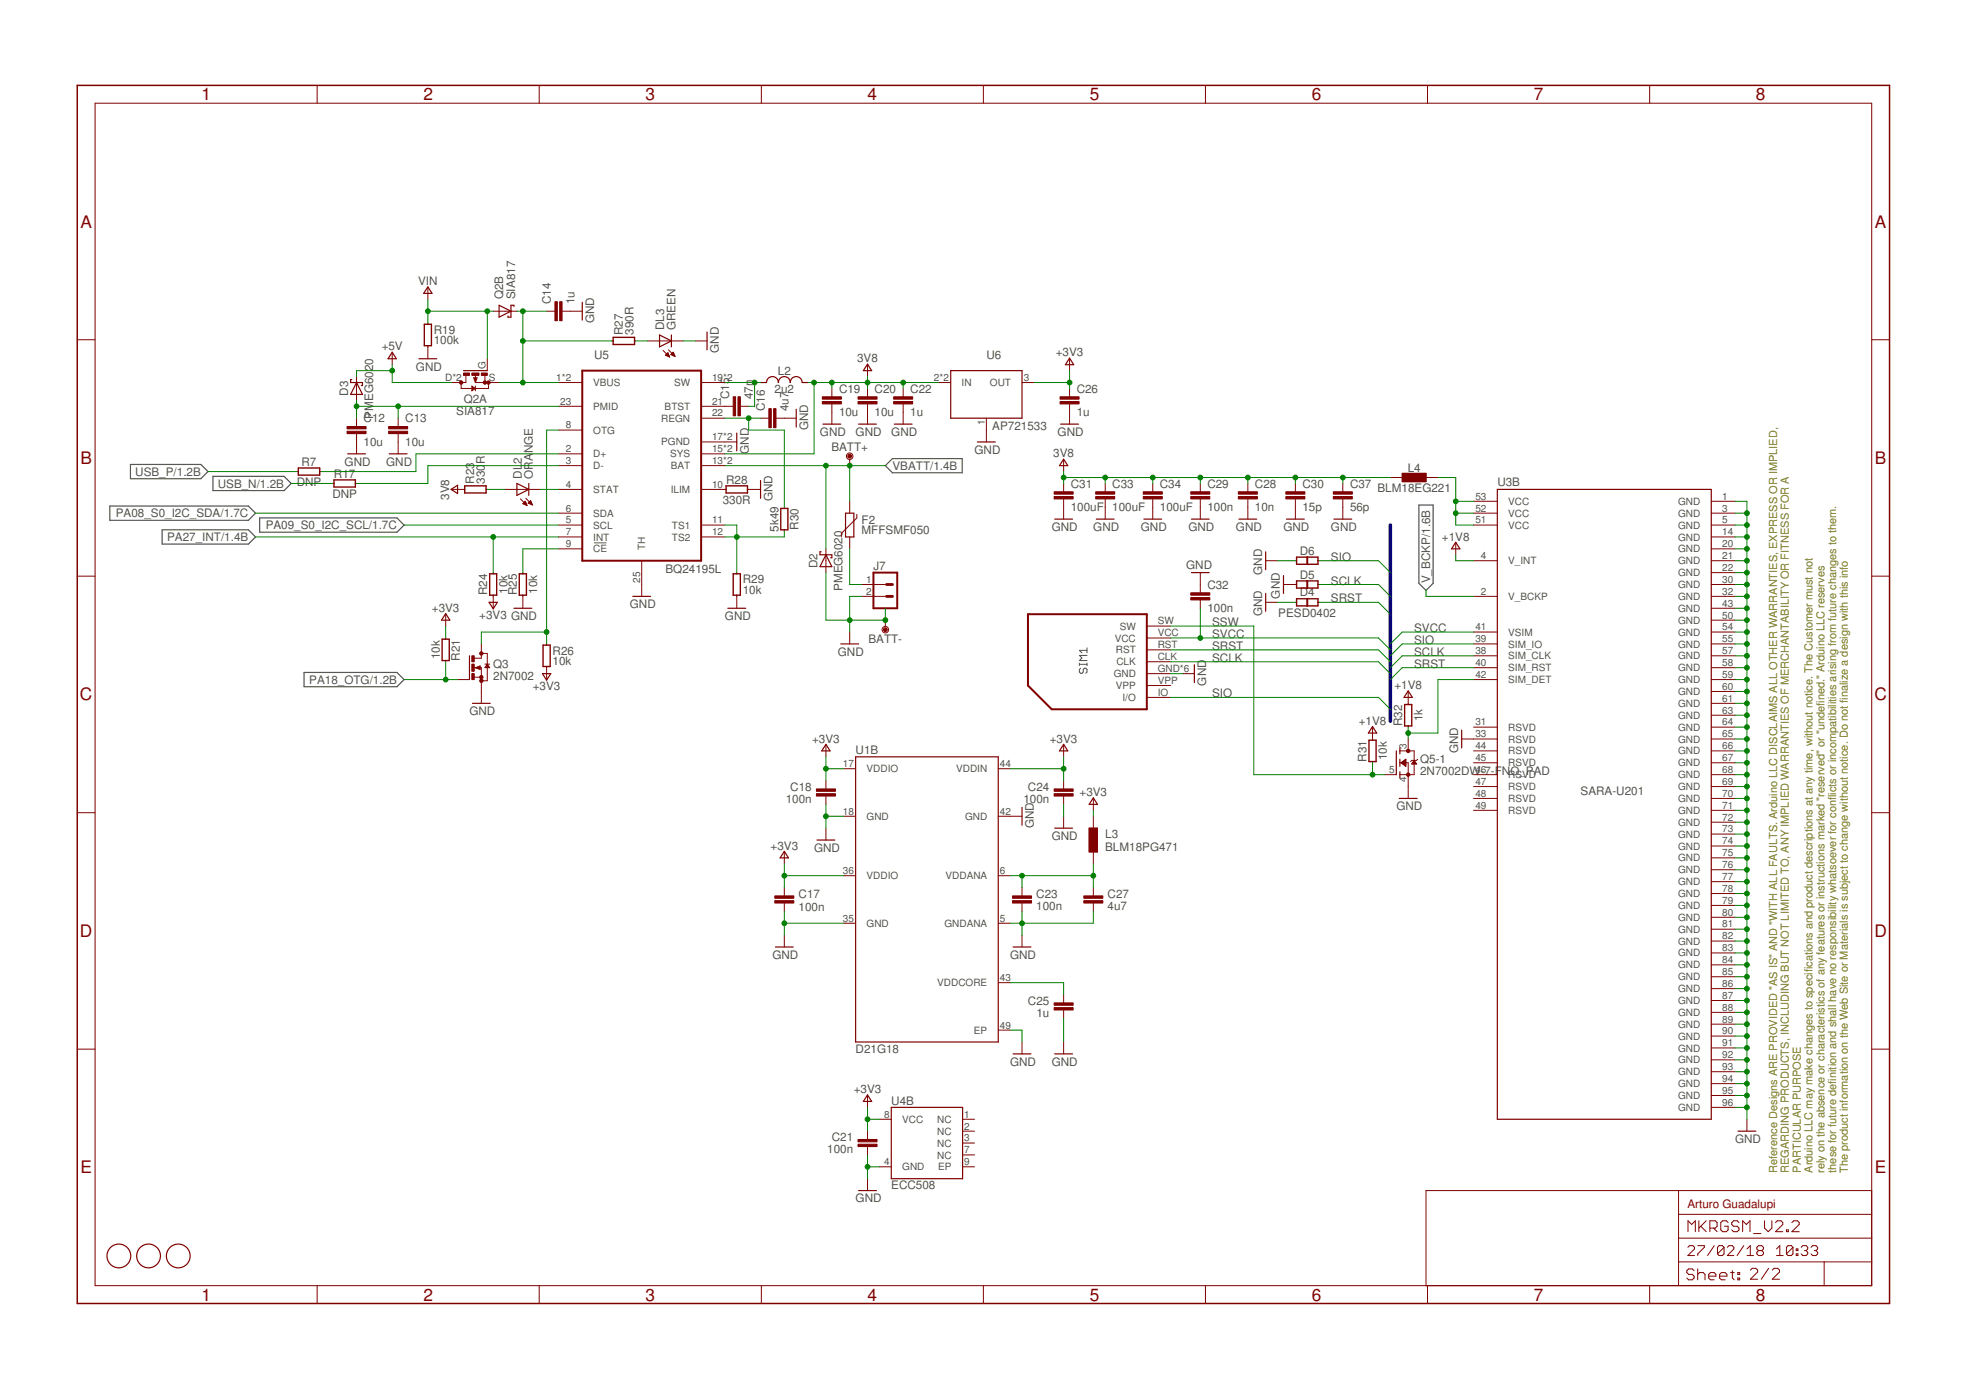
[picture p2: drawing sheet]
<svg xmlns="http://www.w3.org/2000/svg" width="420mm" height="297mm" viewBox="0 0 420 297" stroke-linecap="round" stroke-linejoin="round" font-family="sans-serif">
<path d="M127 116h2.5M232.3 138.4v1.1M232.3 139h-1.6l.5 .5M230.7 141.7v.5M230.7 142h1.6M230.9 142.8l-.2 .3v.5l.2 .3h.3l.3-.3v-.5l.3-.3h.2l.3 .3v.5l-.3 .3M232.3 141.7v.5M232.3 140.1h-1.6l.5 .5-.5 .6h1.6" fill="none" stroke="#505050" stroke-width=".21"/>
<path d="M27.9 99.3h15l1.5 1.5-1.5 1.5h-15zM189.2 99.5l1.5-1.5h14.9v3h-14.9zM23.5 108.1h29.6l1.5 1.6-1.5 1.5h-29.6zM34.6 113.2h18.5l1.5 1.5-1.5 1.6h-18.5zM45.5 101.8h15.2l1.5 1.5-1.5 1.5h-15.2zM55.5 110.7h29.3l1.6 1.5-1.6 1.5h-29.3zM303.2 107.9h3.1v16.8l-1.5 1.5-1.6-1.5zM65 143.7h19.8l1.6 1.5-1.6 1.5h-19.8z" fill="none" stroke="#505050" stroke-width=".25"/>
<g fill="none" stroke="#800000" stroke-width=".25">
<path d="M83.8 75.3l.9 1.4h-1.8zM89.5 76.7h3.8M91.4 61.3l.9 1.4h-1.7zM99.1 79.2h5M106.7 65.2l2.5 1.3-2.5 1.3zM109.8 65.5v-.3h-.6v2.6h-.6v-.3M124.4 64.6v3.8M140.9 71.6l2.6 1.3-2.6 1.2zM143.5 71.6v2.5M151.1 71v3.8M185.4 77.8l.9 1.4h-1.8zM203.2 79.2h15.2v10.2h-15.2z"/>
<path d="M228.6 76.5l.9 1.4h-1.8zM74.3 97h3.8M75.2 81.1h-.3v.6h2.6v.7h-.3M76.2 81.7l1.3 2.6h-2.6zM83.2 97h3.8M101 82.8l.3 .2-.3 .3zM101.6 81.2l.1-.3h-.2l.1 .5M157.5 92.5v3.9M162.5 81.7h1.3a1.27 1.27 0 0 1 1.3-1.2 1.27 1.27 0 0 1 1.2 1.2 1.27 1.27 0 0 1 1.3-1.2 1.27 1.27 0 0 1 1.3 1.2 1.27 1.27 0 0 1 1.3-1.2 1.27 1.27 0 0 1 1.2 1.2h1.3M170.2 87.5v3.8M175.9 90.6h3.8M183.5 90.6h3.8"/>
<path d="M191.1 90.6h3.8M208.9 94.4h3.8M226.7 90.6h3.8M227.3 98.1l.9 1.4h-1.8zM96.4 104.6l1.4-.9v1.8zM110.5 103.3l2.5 1.3-2.5 1.3zM113 103.3v2.6M162.5 102.7v3.8M175.5 117.9h-.3v.7h2.6v.6h-.3M176.5 118.6l1.3 2.5h-2.6zM180.7 109.7h1.8v5h-1.8zM225.4 110.9h3.8"/>
<path d="M234.3 110.9h3.8M244.5 110.9h3.8M254.6 110.9h3.8M264.8 110.9h3.8M270.5 117.9v3.8M274.9 110.9h3.8M285.1 110.9h3.8M311.1 115.9l.9 1.4h-1.8zM320 104.6h45.7v134.6h-45.7zM95.2 131.1l.9 1.4h-1.7zM104.5 128.7h1.8l-.9 1.4zM109.8 130h3.8"/>
<path d="M135.2 127.4h3.8M155.6 130h3.8M179.7 137.6h3.8M254.6 122.4h3.8M270.5 126.8v3.8M274.3 123v3.8M100.3 140.1v5.1M101 150.3h3.8M101.9 142.7l.6 .2v-.5l-.5 .3M104.1 142.2l.3 .4h-.5zM115.9 144h1.8l-.9 1.4zM176.5 159.1l.9 1.4h-1.8z"/>
<path d="M227.3 159.1l.9 1.4h-1.8zM255.2 142v3.9M293.3 155.3l.9 1.4h-1.8zM299.2 159.8v1.3M300.9 147.6l.9 1.4h-1.7zM312.4 156v3.8M174.6 179.5h3.8M182.9 161.7h30.4v61h-30.4zM218.4 172.5v3.8M225.4 177h3.8M233.7 170.5l.8 1.4h-1.7zM298.4 160.5v5"/>
<path d="M299 170.6h3.9M299.2 162.2v1.6M299.2 164.9v1.3M167.6 181.9l.9 1.4h-1.8zM165.7 202.4h3.8M216.5 202.4h3.8M185.4 234l.9 1.4h-1.8zM190.5 236.6h15.2v15.3h-15.2zM216.5 225.2h3.8M225.4 225.2h3.8M183.5 254.4h3.8M371.4 241.7h3.8"/>
<circle cx="25.4" cy="268.4" r="2.54"/>
<circle cx="31.7" cy="268.4" r="2.54"/>
<circle cx="38.1" cy="268.4" r="2.54"/>
</g>
<g fill="none" stroke="#800000" stroke-width=".21">
<path d="M67.8 18.2v3.9M115.2 18.2v3.9M162.7 18.2v3.9M210.2 18.2v3.9M257.6 18.2v3.9M305.1 18.2v3.9M352.6 18.2v3.9M20.3 22.1h379.7v252.6h-379.7zM16.5 72.6h3.8M83.8 75.4v2.5M91.4 61.4v2.6M91.4 69v.3"/>
<path d="M91.4 73.9v2.8M104.1 76.7v2.5M105.4 66.5h5.1M116.8 66.5h1.8M120.1 66.5h4.3M130.8 72.9h.2M135.6 72.9h.3M138.4 72.9h7.6M141.7 74.9l1.4 1.4M142.2 75.9l.9 .4M142.2 75.9l.5-.5 .4 .9M142.2 75.9h.8"/>
<path d="M142.3 75.8h.6M142.5 75.7h.4M142.5 76h.5M142.6 75.5h.2M142.7 75.4h.1M142.8 76.1h.3M142.9 74.8l1.4 1.4M143.1 76.3h.1M143.4 75.8h.7M143.5 75.7h.5M143.6 75.5h.4M143.7 75.9h.4"/>
<path d="M143.7 75.4h.2M143.8 75.3h.1M143.9 75.3l-.5 .5 .9 .4M143.9 75.3l.4 .9M144 76h.2M144.2 76.1h.1M148.6 72.9h2.5M185.4 77.9v2.6M228.6 76.7v2.5M400 72.6h3.8M76.2 80.5v5.1M76.2 89.4v1.7"/>
<path d="M76.2 92.7v4.3M85.1 89.4v1.7M85.1 92.7v4.3M98.6 81.7v1.3h5.8v-1.3M99.6 80.2v1.5h-3.1M100.8 82.5l.8 .5-.8 .5zM101.2 80.7h.8l-.4 1zM101.6 81.7h5.1M101.6 80.2v1.5M101.6 82.5v1M103.6 80.2v1.5M119.4 81.7h5"/>
<path d="M119.4 86.8h5M119.4 91.9h5M119.4 97h5M119.4 99.5h5M149.8 81.7h5.1M149.8 86.8h6.9M149.8 97h5.1M149.8 99.5h5.1M149.8 89.4h5.1M149.8 94.4h7.7M158.2 86.8h1.8M162.5 89.4h1.8"/>
<path d="M165.8 89.4h4.4M177.8 83v1.8M177.8 86.3v4.3M181.6 98.3v1.2M185.4 83v1.8M185.4 86.3v4.3M193 83v1.8M193 86.3v4.3M200.6 81.7h2.6M210.8 89.4v5M218.4 81.7h2.6M227.3 98.3v2.5"/>
<path d="M228.6 83v1.8M228.6 86.3v4.3M63.5 100.8h.3M68.3 100.8h.3M71.1 103.3h.3M75.9 103.3h.3M96.5 104.6h2.8M103.9 104.6h.2M107.9 104.6h7.6M111.2 106.6l1.4 1.4M111.8 107.6h.7M111.9 107.5h.5"/>
<path d="M112 107.7h.5M112 107.4h.4M112.1 107.3h.2M112.2 107.1l-.5 .5 .9 .4M112.2 107.1l.4 .9M112.2 107.1h.1M112.3 107.9h.3M112.4 106.5l1.4 1.4M112.6 108h.1M112.9 107.5l.9 .4M112.9 107.5h.7M113 107.4h.6"/>
<path d="M113.1 107.3h.4M113.2 107.6h.5M113.3 107.1h.2M113.4 107l-.5 .5M113.4 107l.4 .9M113.4 107h.1M113.4 107.7h.3M113.7 107.9h.1M119.4 104.6h5M119.4 109.7h5M119.4 114.7h5M119.4 112.2h5"/>
<path d="M119.4 117.3h5M137.1 119.8v7.6M149.8 104.6h5.4M149.8 114.7h5.1M149.8 112.2h5.1M159.7 104.6h2.8M167.6 108.4v.2M167.6 113.2v.3M176.5 117.3v5.1M181.6 107.1v2.6M181.6 114.7v2.6M183.1 109.9v.8l-3.3 3.3v.7"/>
<path d="M227.3 103.3v1.8M227.3 106.6v4.3M236.2 103.3v1.8M236.2 106.6v4.3M246.4 103.3v1.8M246.4 106.6v4.3M256.5 103.3v1.8M256.5 106.6v4.3M266.7 103.3v1.8M266.7 106.6v4.3M270.5 119.8h2.5M276.8 119.8h.3"/>
<path d="M276.8 103.3v1.8M276.8 106.6v4.3M281.7 119.8h.2M287 103.3v1.8M287 106.6v4.3M297.1 102h2.6M299.7 101.2h5.1v1.7h-5.1zM304.8 102h2.5M311.1 116v2.6M314.9 107.1h5.1M314.9 109.7h5.1M314.9 112.2h5.1"/>
<path d="M314.9 119.8h5.1M365.7 107.1h5.1M365.7 109.7h5.1M365.7 114.7h5.1M365.7 112.2h5.1M365.7 117.3h5.1M365.7 119.8h5.1M16.5 123.1h3.8M95.2 131.3v2.5M95.2 136.3v.3M102.9 139.6h1.2v5.9h-1.2M102.9 137.6v3.1h-1.6"/>
<path d="M105.4 122.4v.2M105.4 127.2v2.8M111.7 122.4v.2M111.7 127.2v2.8M116.8 137.6v.3M157.5 122.4v.2M157.5 127.2v2.8M181.6 135.1v2.5M184.1 124.9h5.1M184.1 127.4h5.1M189.2 132.5v1.3M245.1 138.9h5.1"/>
<path d="M245.1 136.3h5.1M245.1 133.8h5.1M256.5 122.4v4.3M256.5 128.2v1.8M270.5 128.7h2.5M274.3 124.9h2.8M276.8 128.7h.3M281.7 124.9h.2M281.7 128.7h.2M314.9 127.4h5.1M314.9 135.1h5.1M314.9 137.6h5.1"/>
<path d="M365.7 124.9h5.1M365.7 127.4h5.1M365.7 135.1h5.1M365.7 137.6h5.1M365.7 122.4h5.1M365.7 130h5.1M365.7 132.5h5.1M400 123.1h3.8M95.2 141.2v.2M97.8 145.2h2.5M101.3 142.7h1.6v7.6M101.3 144.7h1.6"/>
<path d="M101.6 142.7l1-.4v.8zM103.6 141.9h1M104.1 141.9l.5 .8h-1zM116.8 142.4v2.8M176.5 159.2v2.5M227.3 159.2v2.5M245.1 149h5.1M245.1 146.5h5.1M245.1 144h5.1M245.1 141.4h5.1M252.7 144h2.5M293.3 155.4v2.8"/>
<path d="M300.9 147.8v2.8M300.9 155.1v.3M300.9 157.9v2.6M312.4 157.9h7.6M314.9 140.1h5.1M314.9 155.4h5.1M314.9 145.2h5.1M314.9 142.7h5.1M365.7 140.1h5.1M365.7 155.4h5.1M365.7 157.9h5.1M365.7 152.8h5.1"/>
<path d="M365.7 150.3h5.1M365.7 147.8h5.1M365.7 145.2h5.1M365.7 142.7h5.1M16.5 173.7h3.8M176.5 166.8v1.8M176.5 170.1v1.8M176.5 177v2.5M180.3 174.4h2.6M180.3 164.3h2.6M213.3 174.4h5.1M213.3 164.3h2.6"/>
<path d="M227.3 166.8v1.8M227.3 170.1v1.8M227.3 174.4v2.6M232.8 177h1.7v5.1h-1.7zM233.7 170.6v2.6M233.7 174.4v2.6M293.3 162.8v.2M295.9 165.5h2.5M299.2 163h1.7v7.6M299.2 160.5h3v5h-3M299.4 163l1-.8v1.6zM299.6 163.1h.8"/>
<path d="M299.6 162.9h.8M299.7 163.2h.7M299.8 162.8h.6M299.9 163.4h.5M299.9 162.6h.5M300.1 163.5h.3M300.1 162.5h.3M300.2 163.6h.2M300.2 162.4h.2M300.4 163.7h.1M300.4 162.3h.1M301.7 163.2h1"/>
<path d="M301.8 163.1h.8M301.9 163h.7M302 162.9h.5M302 162.8h.4M302.1 162.6h.2M302.2 162.5l.5 .8h-1zM302.2 162.5h.1M303 162.2l-.3 .3h-1l-.2 .3M314.9 163h5.1M314.9 160.5h5.1M314.9 165.5h5.1M314.9 168.1h5.1"/>
<path d="M314.9 170.6h5.1M314.9 173.2h5.1M365.7 163h5.1M365.7 160.5h5.1M365.7 165.5h5.1M365.7 168.1h5.1M365.7 170.6h5.1M365.7 173.2h5.1M365.7 175.7h5.1M365.7 178.2h5.1M400 173.7h3.8M167.6 182.1v2.5"/>
<path d="M167.6 189.7v1.8M167.6 193v1.8M167.6 199.8v2.6M180.3 197.3h2.6M180.3 187.1h2.6M213.3 197.3h2.6M213.3 187.1h2.6M218.4 189.7v1.8M218.4 193v1.8M218.4 199.8v2.6M233.7 182.1v2.5M233.7 189.7v1.8"/>
<path d="M233.7 193v1.8M365.7 196h5.1M365.7 198.6h5.1M365.7 193.5h5.1M365.7 180.8h5.1M365.7 183.3h5.1M365.7 185.9h5.1M365.7 188.4h5.1M365.7 190.9h5.1M213.3 210h2.6M227.3 212.5v1.8M227.3 215.8v1.8"/>
<path d="M365.7 206.2h5.1M365.7 203.6h5.1M365.7 201.1h5.1M365.7 218.9h5.1M365.7 216.3h5.1M365.7 213.8h5.1M365.7 211.3h5.1M365.7 208.7h5.1M16.5 224.2h3.8M185.4 234.1v2.5M187.9 239.2h2.6M205.7 239.2h2.6"/>
<path d="M213.3 220.1h2.6M218.4 222.7v2.5M227.3 222.7v2.5M365.7 223.9h5.1M365.7 221.4h5.1M365.7 226.5h5.1M365.7 229h5.1M365.7 231.6h5.1M365.7 234.1h5.1M365.7 236.6h5.1M373.3 239.2v2.5M400 224.2h3.8"/>
<path d="M185.4 241.7v1.8M185.4 245v1.8M185.4 251.9v2.5M187.9 249.3h2.6M205.7 249.3h2.6M205.7 241.7h2.6M205.7 244.3h2.6M205.7 246.8h2.6M358.7 254.4v20.3M358.7 259.5h41.3M400 254.4h-95.2v20.3M67.8 274.7v3.9"/>
<path d="M115.2 274.7v3.9M162.7 274.7v3.9M210.2 274.7v3.9M257.6 274.7v3.9M305.1 274.7v3.9M352.6 274.7v3.9M358.7 269.7h41.3M358.7 264.6h41.3M360.7 266.6l.4-.4h.7l.3 .4v.3l-1.4 1.4h1.4M360.7 263.2v-2.3l.8 .8 .8-.8v2.3M362.1 271.5l-.4-.3h-.8l-.4 .3v.4l.4 .4h.8l.4 .4v.4l-.4 .4h-.8l-.4-.4M362.8 271.2v2.3"/>
<path d="M362.8 272.3l.4-.4h.8l.4 .4v1.2M362.8 266.2h1.4v.4l-1.4 1.3v.4M363.1 260.9v2.3M363.5 262l1.1 1.2M364.6 260.9l-1.5 1.5M365.2 272.7h1.5v-.4l-.4-.4h-.8l-.3 .4v.8l.3 .4h.8M365.4 262.4h1.2l.4-.4v-.7l-.4-.4h-1.2v2.3M366.2 262.4l.8 .8M366.4 266.2l-1.5 2.1M367.5 272.7h1.6v-.4l-.4-.4h-.8l-.4 .4v.8l.4 .4h.8M368.4 266.6v1.3l-.3 .4h-.7l-.3-.4M368.4 266.6l-.3-.4h-.7l-.3 .4v1.3"/>
<path d="M368.4 266.6l-1.3 1.3M369.1 266.6l.4-.4h.7l.3 .4v.3l-1.4 1.4h1.4M369.3 261.3l-.4-.4h-.7l-.5 .4v1.5l.5 .4h.7l.4-.4v-.8h-.8M369.8 271.9h.8M370.2 271.5v1.6l.4 .4M371.4 271.9h.4v.4h-.4zM371.4 273.1h.4v.4h-.4zM371.6 261.3l-.3-.4h-.8l-.4 .4v.4l.4 .3h.8l.3 .4v.4l-.3 .4h-.8l-.4-.4M372.4 263.2v-2.3l.8 .8 .8-.8v2.3M372.7 266.2l-1.5 2.1M373.4 268.3h1.4M373.4 266.9l.7-.7v2.1"/>
<path d="M374.1 271.4l.4-.4h.7l.4 .4v.4l-1.5 1.6h1.5M374.8 263.6h1.5M375.8 267.3l-.3 .3v.3l.3 .4h.7l.4-.4v-.3l-.4-.3M375.8 267.3l-.3-.4v-.3l.3-.4h.7l.4 .4v.3l-.4 .4M375.8 267.3h.7M377.1 260.9v1.5l.8 .8 .8-.8v-1.5M378 271l-1.6 2.4M378.8 271.4l.3-.4h.8l.4 .4v.4l-1.5 1.6h1.5M379.5 261.3l.3-.4h.8l.4 .4v.4l-1.5 1.5h1.5M379.7 268.3h1.4M379.7 266.9l.7-.7v2.1M381.8 262.8h.4v.4h-.4z"/>
<path d="M382.9 261.3l.4-.4h.8l.4 .4v.4l-1.6 1.5h1.6M383.2 266.6l-.4-.4h-.7l-.3 .4v1.3M383.2 266.6v1.3l-.4 .4h-.7l-.3-.4M383.2 266.6l-1.4 1.3M383.9 267.9h.3v.4h-.3zM383.9 266.9h.3v.4h-.3zM384.9 266.6l.4-.4h.7l.3 .4v.3l-.3 .4M385.6 267.3h.4M386 267.3l.3 .3v.3l-.3 .4h-.7l-.4-.4M387 266.6l.4-.4h.7l.4 .4v.3l-.4 .4M387.7 267.3h.4M388.1 267.3l.4 .3v.3l-.4 .4h-.7l-.4-.4"/>
<path d="M389.8 269.7v5"/>
<circle cx="181.6" cy="97.5" r=".7"/>
<circle cx="189.2" cy="134.6" r=".7"/>
</g>
<g fill="#800000" stroke="#800000" stroke-width=".21">
<path d="M174.5 169.6h4v.5h-4z"/>
<path d="M174.5 168.6h4v.5h-4z"/>
<path d="M216.4 192.5h4.1v.5h-4.1z"/>
<path d="M216.4 191.5h4.1v.5h-4.1z"/>
<path d="M225.3 215.3h4v.5h-4z"/>
<path d="M225.3 214.3h4v.5h-4z"/>
<path d="M225.3 169.6h4v.5h-4z"/>
<path d="M225.3 168.6h4v.5h-4z"/>
<path d="M183.4 244.5h4v.5h-4z"/>
<path d="M183.4 243.5h4v.5h-4z"/>
<path d="M165.6 192.5h4.1v.5h-4.1z"/>
<path d="M165.6 191.5h4.1v.5h-4.1z"/>
<path d="M231.6 192.5h4.1v.5h-4.1z"/>
<path d="M231.6 191.5h4.1v.5h-4.1z"/>
<path d="M232.8 177h1.7v5.1h-1.7z"/>
<path d="M99.1 79.7h1.2v.5h-1.2z"/>
<path d="M102.9 79.7h1.2v.5h-1.2z"/>
<path d="M100.8 79.7h1.6v.5h-1.6z"/>
<path d="M254.5 127.7h4.1v.5h-4.1z"/>
<path d="M254.5 126.7h4.1v.5h-4.1z"/>
<path d="M274.8 106.1h4.1v.5h-4.1z"/>
<path d="M274.8 105.1h4.1v.5h-4.1z"/>
<path d="M254.5 106.1h4.1v.5h-4.1z"/>
<path d="M254.5 105.1h4.1v.5h-4.1z"/>
<path d="M225.3 106.1h4v.5h-4z"/>
<path d="M225.3 105.1h4v.5h-4z"/>
<path d="M244.3 106.1h4.1v.5h-4.1z"/>
<path d="M244.3 105.1h4.1v.5h-4.1z"/>
<path d="M234.2 106.1h4v.5h-4z"/>
<path d="M234.2 105.1h4v.5h-4z"/>
<path d="M299.7 101.2h5.1v1.7h-5.1z"/>
<path d="M119.6 64.5h.5v4h-.5z"/>
<path d="M118.6 64.5h.5v4h-.5z"/>
<path d="M157.7 84.8h.5v4.1h-.5z"/>
<path d="M156.7 84.8h.5v4.1h-.5z"/>
<path d="M175.7 85.8h4.1v.5h-4.1z"/>
<path d="M175.7 84.8h4.1v.5h-4.1z"/>
<path d="M183.4 85.8h4v.5h-4z"/>
<path d="M183.4 84.8h4v.5h-4z"/>
<path d="M165.3 87.3h.5v4.1h-.5z"/>
<path d="M164.3 87.3h.5v4.1h-.5z"/>
<path d="M83.1 92.2h4v.5h-4z"/>
<path d="M83.1 91.1h4v.6h-4z"/>
<path d="M74.2 92.2h4v.5h-4z"/>
<path d="M74.2 91.1h4v.6h-4z"/>
<path d="M191 85.8h4.1v.5h-4.1z"/>
<path d="M191 84.8h4.1v.5h-4.1z"/>
<path d="M226.5 85.8h4.1v.5h-4.1z"/>
<path d="M226.5 84.8h4.1v.5h-4.1z"/>
<path d="M100.8 140.1h.5v1.3h-.5z"/>
<path d="M100.8 144h.5v1.2h-.5z"/>
<path d="M100.8 141.9h.5v1.5h-.5z"/>
<path d="M264.6 106.1h4.1v.5h-4.1z"/>
<path d="M264.6 105.1h4.1v.5h-4.1z"/>
<path d="M284.9 106.1h4.1v.5h-4.1z"/>
<path d="M284.9 105.1h4.1v.5h-4.1z"/>
</g>
<path d="M16.5 18.2h387.3v260.4h-387.3z" fill="none" stroke="#800000" stroke-width=".32"/>
<g fill="none" stroke="#800000" stroke-width=".3">
<path d="M90.7 69.3h1.5v4.6h-1.5zM131 72.1h4.6v1.5h-4.6zM63.8 100h4.5v1.5h-4.5zM71.4 102.6h4.5v1.5h-4.5zM99.3 103.8h4.6v1.5h-4.6zM155.2 103.8h4.5v1.5h-4.5zM166.9 108.6h1.5v4.6h-1.5zM277.1 119.1h4.6v1.5h-4.6zM94.5 136.6h1.5v4.6h-1.5zM104.6 122.6h1.6v4.6h-1.6zM111 122.6h1.5v4.6h-1.5zM116.1 137.9h1.5v4.5h-1.5z"/>
<path d="M156.7 122.6h1.5v4.6h-1.5zM277.1 128h4.6v1.5h-4.6zM277.1 124.1h4.6v1.6h-4.6zM292.6 158.2h1.5v4.6h-1.5zM300.2 150.6h1.5v4.5h-1.5z"/>
</g>
<g fill="#800000" stroke="#800000" stroke-width=".21">
<circle cx="104.4" cy="81.7" r=".36"/>
<circle cx="103.6" cy="81.7" r=".36"/>
<circle cx="98.6" cy="81.7" r=".36"/>
<circle cx="189.2" cy="134.6" r=".4"/>
<circle cx="181.6" cy="97.5" r=".4"/>
<circle cx="102.9" cy="145.5" r=".36"/>
<circle cx="102.9" cy="144.7" r=".36"/>
<circle cx="102.9" cy="139.6" r=".36"/>
<circle cx="300.9" cy="165.5" r=".36"/>
<circle cx="300.9" cy="160.5" r=".36"/>
</g>
<path d="M124.4 79.2h25.4v40.6h-25.4zM279.4 119.1v1.5M186.7 122.4h5v7.6h-5zM219.7 131.3h25.4v20.3h-20.3l-5.1-5.1zM279.4 124.1v1.6M279.4 128v1.5" fill="none" stroke="#800000" stroke-width=".42"/>
<path d="M189.5 124.9h1.2M189.5 127.4h1.2" fill="none" stroke="#800000" stroke-width=".61"/>
<path d="M297.1 112.2v41.9" fill="none" stroke="#000080" stroke-width=".76"/>
<g fill="none" stroke="#008000" stroke-width=".21">
<path d="M83.8 77.9v3.8h12.7M83.8 79.2h-7.6v1.3M91.4 66.5h14M91.4 64v5M104.1 66.5v10.2M110.5 66.5h6.3M111.7 72.9h19.1M111.7 66.5v15.2M135.9 72.9h2.5M146 72.9h2.6M228.6 79.2v3.8M76.2 86.8h43.2"/>
<path d="M76.2 85.6v3.8M85.1 86.8v2.6M106.7 81.7h12.7M119.4 99.5h-28v3.8h-15.2M119.4 91.9h-2.6v45.7M119.4 97h-30.5v3.8h-20.3M154.9 81.7h7.6M154.9 99.5h34.3M154.9 89.4h7.6M160 89.4v2.5h7.6v16.5M161.3 81.7v5.1h-1.3M172.7 81.7h27.9"/>
<path d="M174 81.7v15.3h-19.1M176.5 99.5v17.8M177.8 81.7v1.3M181.6 99.5v7.6M185.4 80.5v2.5M193 81.7v1.3M221 81.7h7.6M44.4 100.8h19.1M54.6 114.7h64.8M54.6 109.7h64.8M62.2 103.3h8.9M86.4 112.2h33"/>
<path d="M104.1 104.6h3.8M105.4 114.7v7.7M115.5 104.6h3.9M119.4 117.3h-7.7v5.1M154.9 112.2h2.6v10.2M167.6 113.5v1.2h-12.7M181.6 117.3v7.6h2.5M227.3 100.8v2.5M227.3 102h69.8M236.2 102v1.3M246.4 102v1.3M256.5 102v1.3"/>
<path d="M266.7 102v1.3M273 119.8h3.8M276.8 102v1.3M281.9 119.8h12.7l2.5 2.6M287 102v1.3M307.3 102h3.8v10.2h3.8M311.1 107.1h3.8M311.1 118.6v1.2h3.8M311.1 109.7h3.8M370.8 107.1h2.5v132.1M370.8 119.8h2.5M370.8 117.3h2.5"/>
<path d="M370.8 114.7h2.5M370.8 112.2h2.5M370.8 109.7h2.5M95.2 133.8v2.5M116.8 135.1h-13.9v2.5M176.5 122.4v10.1h12.7v-2.5M184.1 127.4h-2.5v7.7M250.2 133.8h17.7v31.7h28M250.2 136.3h44.4l2.5 2.6M250.2 138.9h44.4l2.5 2.5M256.5 130v6.3M273 128.7h3.8"/>
<path d="M281.9 124.9h12.7l2.5 2.5M281.9 128.7h12.7l2.5 2.6M304.8 126.2v1.2h10.1M314.9 137.6h-15.2l-2.6 2.5M314.9 135.1h-15.2l-2.6 2.5M370.8 132.5h2.5M370.8 127.4h2.5M370.8 137.6h2.5M370.8 135.1h2.5M370.8 130h2.5M370.8 124.9h2.5M370.8 122.4h2.5"/>
<path d="M86.4 145.2h11.4M95.2 141.4v3.8M250.2 144h2.5M250.2 141.4h44.4l2.5 2.6M250.2 149h44.4l2.5 2.6M300.9 155.4v2.5M314.9 145.2h-7.6v11.5h-6.4M314.9 142.7h-15.2l-2.6 2.5M314.9 140.1h-15.2l-2.6 2.6M370.8 157.9h2.5M370.8 155.4h2.5M370.8 152.8h2.5"/>
<path d="M370.8 150.3h2.5M370.8 147.8h2.5M370.8 145.2h2.5M370.8 142.7h2.5M370.8 140.1h2.5M176.5 174.4h3.8M176.5 161.7v5.1M176.5 171.9v5.1M176.5 164.3h3.8M215.9 164.3h11.4M227.3 161.7v5.1M227.3 171.9v2.5"/>
<path d="M233.7 173.2v1.2M293.3 163v2.5M370.8 178.2h2.5M370.8 175.7h2.5M370.8 173.2h2.5M370.8 170.6h2.5M370.8 168.1h2.5M370.8 165.5h2.5M370.8 163h2.5M370.8 160.5h2.5M167.6 197.3h12.7M167.6 184.6v5.1"/>
<path d="M167.6 194.8v5M167.6 187.1h12.7M215.9 187.1h17.8M218.4 187.1v2.6M218.4 194.8v5M233.7 194.8v2.5h-17.8M233.7 184.6v5.1M370.8 198.6h2.5M370.8 196h2.5M370.8 193.5h2.5M370.8 190.9h2.5M370.8 188.4h2.5"/>
<path d="M370.8 185.9h2.5M370.8 183.3h2.5M370.8 180.8h2.5M215.9 210h11.4v2.5M227.3 217.6v5.1M370.8 218.9h2.5M370.8 216.3h2.5M370.8 213.8h2.5M370.8 211.3h2.5M370.8 208.7h2.5M370.8 206.2h2.5M370.8 203.6h2.5"/>
<path d="M370.8 201.1h2.5M185.4 236.6v5.1M185.4 239.2h2.5M215.9 220.1h2.5v2.6M370.8 236.6h2.5M370.8 234.1h2.5M370.8 231.6h2.5M370.8 229h2.5M370.8 226.5h2.5M370.8 223.9h2.5M370.8 221.4h2.5M185.4 249.3h2.5"/>
<path d="M185.4 246.8v5.1"/>
</g>
<g fill="#008000" stroke="#008000" stroke-width=".21">
<circle cx="176.5" cy="174.4" r=".51"/>
<circle cx="185.4" cy="249.3" r=".51"/>
<circle cx="167.6" cy="197.3" r=".51"/>
<circle cx="181.6" cy="132.5" r=".51"/>
<circle cx="189.2" cy="132.5" r=".51"/>
<circle cx="218.4" cy="197.3" r=".51"/>
<circle cx="373.3" cy="109.7" r=".51"/>
<circle cx="373.3" cy="112.2" r=".51"/>
<circle cx="373.3" cy="114.7" r=".51"/>
<circle cx="373.3" cy="117.3" r=".51"/>
<circle cx="373.3" cy="119.8" r=".51"/>
<circle cx="373.3" cy="122.4" r=".51"/>
<circle cx="373.3" cy="124.9" r=".51"/>
<circle cx="373.3" cy="127.4" r=".51"/>
<circle cx="373.3" cy="130" r=".51"/>
<circle cx="373.3" cy="132.5" r=".51"/>
<circle cx="373.3" cy="135.1" r=".51"/>
<circle cx="373.3" cy="137.6" r=".51"/>
<circle cx="373.3" cy="140.1" r=".51"/>
<circle cx="373.3" cy="142.7" r=".51"/>
<circle cx="373.3" cy="145.2" r=".51"/>
<circle cx="373.3" cy="147.8" r=".51"/>
<circle cx="373.3" cy="150.3" r=".51"/>
<circle cx="373.3" cy="152.8" r=".51"/>
<circle cx="373.3" cy="155.4" r=".51"/>
<circle cx="373.3" cy="157.9" r=".51"/>
<circle cx="373.3" cy="160.5" r=".51"/>
<circle cx="373.3" cy="163" r=".51"/>
<circle cx="373.3" cy="165.5" r=".51"/>
<circle cx="373.3" cy="168.1" r=".51"/>
<circle cx="373.3" cy="170.6" r=".51"/>
<circle cx="373.3" cy="173.2" r=".51"/>
<circle cx="373.3" cy="175.7" r=".51"/>
<circle cx="373.3" cy="178.2" r=".51"/>
<circle cx="373.3" cy="180.8" r=".51"/>
<circle cx="373.3" cy="183.3" r=".51"/>
<circle cx="373.3" cy="185.9" r=".51"/>
<circle cx="373.3" cy="188.4" r=".51"/>
<circle cx="373.3" cy="190.9" r=".51"/>
<circle cx="373.3" cy="193.5" r=".51"/>
<circle cx="373.3" cy="196" r=".51"/>
<circle cx="373.3" cy="198.6" r=".51"/>
<circle cx="373.3" cy="201.1" r=".51"/>
<circle cx="373.3" cy="203.6" r=".51"/>
<circle cx="373.3" cy="206.2" r=".51"/>
<circle cx="373.3" cy="208.7" r=".51"/>
<circle cx="373.3" cy="211.3" r=".51"/>
<circle cx="373.3" cy="213.8" r=".51"/>
<circle cx="373.3" cy="216.3" r=".51"/>
<circle cx="373.3" cy="218.9" r=".51"/>
<circle cx="373.3" cy="221.4" r=".51"/>
<circle cx="373.3" cy="223.9" r=".51"/>
<circle cx="373.3" cy="226.5" r=".51"/>
<circle cx="373.3" cy="229" r=".51"/>
<circle cx="373.3" cy="231.6" r=".51"/>
<circle cx="373.3" cy="234.1" r=".51"/>
<circle cx="373.3" cy="236.6" r=".51"/>
<circle cx="176.5" cy="164.3" r=".51"/>
<circle cx="185.4" cy="239.2" r=".51"/>
<circle cx="167.6" cy="187.1" r=".51"/>
<circle cx="228.6" cy="81.7" r=".51"/>
<circle cx="227.3" cy="164.3" r=".51"/>
<circle cx="218.4" cy="187.1" r=".51"/>
<circle cx="233.7" cy="187.1" r=".51"/>
<circle cx="181.6" cy="99.5" r=".51"/>
<circle cx="176.5" cy="99.5" r=".51"/>
<circle cx="256.5" cy="136.3" r=".51"/>
<circle cx="293.3" cy="165.5" r=".51"/>
<circle cx="300.9" cy="156.7" r=".51"/>
<circle cx="311.1" cy="107.1" r=".51"/>
<circle cx="311.1" cy="109.7" r=".51"/>
<circle cx="111.7" cy="81.7" r=".51"/>
<circle cx="111.7" cy="66.5" r=".51"/>
<circle cx="111.7" cy="72.9" r=".51"/>
<circle cx="104.1" cy="66.5" r=".51"/>
<circle cx="91.4" cy="66.5" r=".51"/>
<circle cx="161.3" cy="81.7" r=".51"/>
<circle cx="160" cy="89.4" r=".51"/>
<circle cx="157.5" cy="114.7" r=".51"/>
<circle cx="105.4" cy="114.7" r=".51"/>
<circle cx="85.1" cy="86.8" r=".51"/>
<circle cx="76.2" cy="86.8" r=".51"/>
<circle cx="83.8" cy="79.2" r=".51"/>
<circle cx="116.8" cy="135.1" r=".51"/>
<circle cx="95.2" cy="145.2" r=".51"/>
<circle cx="174" cy="81.7" r=".51"/>
<circle cx="177.8" cy="81.7" r=".51"/>
<circle cx="185.4" cy="81.7" r=".51"/>
<circle cx="193" cy="81.7" r=".51"/>
<circle cx="227.3" cy="102" r=".51"/>
<circle cx="276.8" cy="102" r=".51"/>
<circle cx="236.2" cy="102" r=".51"/>
<circle cx="246.4" cy="102" r=".51"/>
<circle cx="256.5" cy="102" r=".51"/>
<circle cx="266.7" cy="102" r=".51"/>
<circle cx="287" cy="102" r=".51"/>
</g>
<g font-size="3.7" fill="#800000">
<text x="43" y="21.4">1</text>
<text x="90.5" y="21.4">2</text>
<text x="138" y="21.4">3</text>
<text x="185.4" y="21.4">4</text>
<text x="232.9" y="21.4">5</text>
<text x="280.3" y="21.4">6</text>
<text x="327.8" y="21.4">7</text>
<text x="375.3" y="21.4">8</text>
<text x="17.2" y="48.6">A</text>
<text x="400.7" y="48.6">A</text>
<text x="17.2" y="99.2">B</text>
<text x="400.7" y="99.2">B</text>
<text x="17.1" y="149.7">C</text>
<text x="400.6" y="149.7">C</text>
<text x="17.1" y="200.2">D</text>
<text x="400.6" y="200.2">D</text>
<text x="17.2" y="250.8">E</text>
<text x="400.7" y="250.8">E</text>
<text x="43" y="277.9">1</text>
<text x="90.5" y="277.9">2</text>
<text x="138" y="277.9">3</text>
<text x="185.4" y="277.9">4</text>
<text x="232.9" y="277.9">5</text>
<text x="280.3" y="277.9">6</text>
<text x="327.8" y="277.9">7</text>
<text x="375.3" y="277.9">8</text>
</g>
<g font-size="2.5" fill="#505050">
<text x="89.4" y="60.9">VIN</text>
<text x="107.6" y="64" transform="rotate(-90 107.6 64)">Q2B</text>
<text x="110.1" y="64" transform="rotate(-90 110.1 64)">SIA817</text>
<text x="117.7" y="65" transform="rotate(-90 117.7 65)">C14</text>
<text x="122.8" y="65" transform="rotate(-90 122.8 65)">1u</text>
<text x="92.7" y="71.3">R19</text>
<text x="127" y="69" transform="rotate(-90 127 69)">GND</text>
<text x="133.1" y="71.6" transform="rotate(-90 133.1 71.6)">R27</text>
<text x="135.4" y="71.6" transform="rotate(-90 135.4 71.6)">390R</text>
<text x="142" y="70.6" transform="rotate(-90 142 70.6)">DL3</text>
<text x="144.4" y="70.6" transform="rotate(-90 144.4 70.6)">GREEN</text>
<text x="81.6" y="74.9">+5V</text>
<text x="92.7" y="73.6">100k</text>
<text x="127" y="76.7">U5</text>
<text x="153.7" y="75.4" transform="rotate(-90 153.7 75.4)">GND</text>
<text x="183.2" y="77.4">3V8</text>
<text x="210.8" y="76.7">U6</text>
<text x="225.6" y="76.2">+3V3</text>
<text x="88.9" y="79.2">GND</text>
<text x="165.5" y="83.9">2u2</text>
<text x="166.2" y="80.1">L2</text>
<text x="179.3" y="83.9">C19</text>
<text x="186.9" y="83.9">C20</text>
<text x="194.5" y="83.9">C22</text>
<text x="230.1" y="83.9">C26</text>
<text x="74.4" y="84.6" transform="rotate(-90 74.4 84.6)">D3</text>
<text x="79.7" y="89.5" transform="rotate(-90 79.7 89.5)">PMEG6020</text>
<text x="97.5" y="88.6">SIA817</text>
<text x="99.1" y="86.1">Q2A</text>
<text x="155.8" y="85.3" transform="rotate(-90 155.8 85.3)">C15</text>
<text x="160.9" y="85.3" transform="rotate(-90 160.9 85.3)">47n</text>
<text x="163.4" y="87.8" transform="rotate(-90 163.4 87.8)">C16</text>
<text x="168.5" y="87.8" transform="rotate(-90 168.5 87.8)">4u7</text>
<text x="179.3" y="89">10u</text>
<text x="186.9" y="89">10u</text>
<text x="194.5" y="89">1u</text>
<text x="230.1" y="89">1u</text>
<text x="77.7" y="95.3">10u</text>
<text x="77.7" y="90.2">C12</text>
<text x="86.6" y="95.3">10u</text>
<text x="86.6" y="90.2">C13</text>
<text x="172.7" y="91.9" transform="rotate(-90 172.7 91.9)">GND</text>
<text x="175.2" y="93.2">GND</text>
<text x="182.9" y="93.2">GND</text>
<text x="190.5" y="93.2">GND</text>
<text x="212.1" y="91.9">AP721533</text>
<text x="226" y="93.2">GND</text>
<text x="28.9" y="101.7">USB_P/1.2B</text>
<text x="64.4" y="99.5">R7</text>
<text x="73.7" y="99.5">GND</text>
<text x="82.5" y="99.5">GND</text>
<text x="103.6" y="99.2" transform="rotate(-90 103.6 99.2)">R</text>
<text x="111.5" y="99.1" transform="rotate(-90 111.5 99.1)">2</text>
<text x="113.9" y="96.9" transform="rotate(-90 113.9 96.9)">NGE</text>
<text x="160" y="97" transform="rotate(-90 160 97)">GND</text>
<text x="177.7" y="96.5">BATT+</text>
<text x="190.7" y="100.4">VBATT/1.4B</text>
<text x="208.3" y="97">GND</text>
<text x="225.1" y="97.7">3V8</text>
<text x="300.9" y="100.8">L4</text>
<text x="46.5" y="104.2">USB_N/1.2B</text>
<text x="63.4" y="103.8">DNP</text>
<text x="71" y="106.4">DNP</text>
<text x="71.4" y="102.1">R17</text>
<text x="96" y="106.8" transform="rotate(-90 96 106.8)">3V8</text>
<text x="101.3" y="103.3" transform="rotate(-90 101.3 103.3)">R23</text>
<text x="103.6" y="103.3" transform="rotate(-90 103.6 103.3)">330</text>
<text x="111.5" y="102.3" transform="rotate(-90 111.5 102.3)">DL</text>
<text x="113.9" y="102.3" transform="rotate(-90 113.9 102.3)">ORA</text>
<text x="154.5" y="107.6">330R</text>
<text x="155.2" y="103.3">R28</text>
<text x="165.1" y="107.1" transform="rotate(-90 165.1 107.1)">GND</text>
<text x="228.8" y="104.2">C31</text>
<text x="237.7" y="104.2">C33</text>
<text x="247.9" y="104.2">C34</text>
<text x="258" y="104.2">C29</text>
<text x="268.2" y="104.2">C28</text>
<text x="278.4" y="104.2">C30</text>
<text x="288.5" y="104.2">C37</text>
<text x="294.4" y="105.1">BLM18EG221</text>
<text x="320" y="103.8">U3B</text>
<text x="24.8" y="110.6">PA08_S0_I2C_SDA/1.7C</text>
<text x="56.8" y="113.1">PA09_S0_I2C_SCL/1.7C</text>
<text x="166.4" y="113.7" transform="rotate(-90 166.4 113.7)">5k49</text>
<text x="170.7" y="113.2" transform="rotate(-90 170.7 113.2)">R30</text>
<text x="184.1" y="112">F2</text>
<text x="224.8" y="113.5">GND</text>
<text x="228.8" y="109.3">100uF</text>
<text x="233.7" y="113.5">GND</text>
<text x="237.7" y="109.3">100uF</text>
<text x="243.8" y="113.5">GND</text>
<text x="247.9" y="109.3">100uF</text>
<text x="254" y="113.5">GND</text>
<text x="258" y="109.3">100n</text>
<text x="264.1" y="113.5">GND</text>
<text x="268.2" y="109.3">10n</text>
<text x="274.3" y="113.5">GND</text>
<text x="278.4" y="109.3">15p</text>
<text x="284.4" y="113.5">GND</text>
<text x="288.5" y="109.3">56p</text>
<text x="35.7" y="115.6">PA27_INT/1.4B</text>
<text x="184.1" y="114.1">MFFSMF050</text>
<text x="277.8" y="118.6">D6</text>
<text x="284.4" y="119.8">SIO</text>
<text x="308.2" y="115.5">+1V8</text>
<text x="142.2" y="122.4">BQ24195L</text>
<text x="158.7" y="124.7">R29</text>
<text x="174.7" y="121.4" transform="rotate(-90 174.7 121.4)">D2</text>
<text x="186.7" y="121.9">J7</text>
<text x="253.5" y="121.6">GND</text>
<text x="258" y="125.8">C32</text>
<text x="269.7" y="122.8" transform="rotate(-90 269.7 122.8)">GND</text>
<text x="277.8" y="123.6">D5</text>
<text x="284.4" y="124.9">SCLK</text>
<text x="305.7" y="124.7" transform="rotate(-90 305.7 124.7)">V_BCKP/1.6B</text>
<text x="92.3" y="130.8">+3V3</text>
<text x="104.1" y="127.2" transform="rotate(-90 104.1 127.2)">R24</text>
<text x="108.4" y="126.9" transform="rotate(-90 108.4 126.9)">10k</text>
<text x="110.5" y="127.2" transform="rotate(-90 110.5 127.2)">R25</text>
<text x="114.8" y="126.9" transform="rotate(-90 114.8 126.9)">10k</text>
<text x="134.6" y="130">GND</text>
<text x="158.7" y="126.9">10k</text>
<text x="180.1" y="126.3" transform="rotate(-90 180.1 126.3)">PMEG6020</text>
<text x="258" y="130.9">100n</text>
<text x="269.7" y="131.7" transform="rotate(-90 269.7 131.7)">GND</text>
<text x="273.2" y="131.8">PESD0402</text>
<text x="273.5" y="127.9" transform="rotate(-90 273.5 127.9)">GND</text>
<text x="277.8" y="127.4">D4</text>
<text x="284.4" y="128.7">SRST</text>
<text x="102.4" y="132.3">+3V3 GND</text>
<text x="154.9" y="132.5">GND</text>
<text x="185.6" y="137.4">BATT-</text>
<text x="259.1" y="136.3">SVCC</text>
<text x="259.1" y="133.8">SSW</text>
<text x="302.2" y="135.1">SVCC</text>
<text x="302.2" y="137.6">SIO</text>
<text x="94" y="140.9" transform="rotate(-90 94 140.9)">10k</text>
<text x="98.3" y="141.2" transform="rotate(-90 98.3 141.2)">R21</text>
<text x="105.4" y="142.7">Q3</text>
<text x="118.1" y="142.2">10k</text>
<text x="118.1" y="139.9">R26</text>
<text x="179.1" y="140.1">GND</text>
<text x="259.1" y="138.9">SRST</text>
<text x="259.1" y="141.4">SCLK</text>
<text x="302.2" y="142.7">SRST</text>
<text x="302.2" y="140.1">SCLK</text>
<text x="66.1" y="146.1">PA18_OTG/1.2B</text>
<text x="105.4" y="145.2">2N7002</text>
<text x="113.9" y="147.5">+3V3</text>
<text x="257.8" y="146.5" transform="rotate(-90 257.8 146.5)">GND</text>
<text x="259.1" y="149">SIO</text>
<text x="298" y="147.3">+1V8</text>
<text x="100.3" y="152.8">GND</text>
<text x="290.4" y="154.9">+1V8</text>
<text x="299.7" y="155.1" transform="rotate(-90 299.7 155.1)">R32</text>
<text x="304" y="154.2" transform="rotate(-90 304 154.2)">1k</text>
<text x="173.6" y="158.7">+3V3</text>
<text x="182.9" y="161.2">U1B</text>
<text x="224.4" y="158.7">+3V3</text>
<text x="311.6" y="160.9" transform="rotate(-90 311.6 160.9)">GND</text>
<text x="292.1" y="162.8" transform="rotate(-90 292.1 162.8)">R31</text>
<text x="296.4" y="162.5" transform="rotate(-90 296.4 162.5)">10k</text>
<text x="303.5" y="165.5">2N7002DW-7-FNO_PAD</text>
<text x="303.5" y="163">Q5-1</text>
<text x="167.9" y="171.5">100n</text>
<text x="168.9" y="169">C18</text>
<text x="218.7" y="171.5">100n</text>
<text x="219.7" y="169">C24</text>
<text x="230.7" y="170.1">+3V3</text>
<text x="298.4" y="173.2">GND</text>
<text x="337.8" y="169.9">SARA-U201</text>
<text x="221" y="177" transform="rotate(-90 221 177)">GND</text>
<text x="224.8" y="179.5">GND</text>
<text x="236.2" y="179">L3</text>
<text x="164.7" y="181.5">+3V3</text>
<text x="174" y="182.1">GND</text>
<text x="236.2" y="181.8">BLM18PG471</text>
<text x="170.7" y="191.8">C17</text>
<text x="221.5" y="191.8">C23</text>
<text x="236.7" y="191.8">C27</text>
<text x="170.7" y="194.6">100n</text>
<text x="221.5" y="194.4">100n</text>
<text x="236.7" y="194.4">4u7</text>
<text x="165.1" y="204.9">GND</text>
<text x="215.9" y="204.9">GND</text>
<text x="219.7" y="214.7">C25</text>
<text x="221.5" y="217.2">1u</text>
<text x="182.9" y="225">D21G18</text>
<text x="215.9" y="227.8">GND</text>
<text x="224.8" y="227.8">GND</text>
<text x="182.5" y="233.6">+3V3</text>
<text x="190.5" y="236.1">U4B</text>
<text x="177.8" y="243.9">C21</text>
<text x="370.8" y="244.3">GND</text>
<text x="176.8" y="246.4">100n</text>
<text x="182.9" y="257">GND</text>
<text x="190.5" y="254.2">ECC508</text>
</g>
<text font-size="2.5" fill="#800000" x="360.6" y="258.2">Arturo Guadalupi</text>
<g font-size="2.3" fill="#808000">
<text x="379.8" y="250.6" transform="rotate(-90 379.8 250.6)">Reference Designs ARE PROVIDED &quot;AS IS&quot; AND &quot;WITH ALL FAULTS. Arduino LLC DISCLAIMS ALL OTHER WARRANTIES, EXPRESS OR IMPLIED,</text>
<text x="382.3" y="250.6" transform="rotate(-90 382.3 250.6)">REGARDING PRODUCTS, INCLUDING BUT NOT LIMITED TO, ANY IMPLIED WARRANTIES OF MERCHANTABILITY OR FITNESS FOR A</text>
<text x="384.8" y="250.6" transform="rotate(-90 384.8 250.6)">PARTICULAR PURPOSE</text>
<text x="387.4" y="250.6" transform="rotate(-90 387.4 250.6)">Arduino LLC may make changes to specifications and product descriptions at any time, without notice. The Customer must not</text>
<text x="389.9" y="250.6" transform="rotate(-90 389.9 250.6)">rely on the absence or characteristics of any features or instructions marked &quot;reserved&quot; or &quot;undefined.&quot; Arduino LLC reserves</text>
<text x="392.4" y="250.6" transform="rotate(-90 392.4 250.6)">these for future definition and shall have no responsibility whatsoever for conflicts or incompatibilities arising from future changes to them.</text>
<text x="394.9" y="250.6" transform="rotate(-90 394.9 250.6)">The product information on the Web Site or Materials is subject to change without notice. Do not finalize a design with this info</text>
</g>
<g font-size="2.1" fill="#505050">
<text x="95.1" y="81.4">D*2</text>
<text x="103.8" y="78.8" transform="rotate(-90 103.8 78.8)">G</text>
<text x="104.5" y="81.4">S</text>
<text x="118.9" y="81.4">1*2</text>
<text x="126.8" y="82.5">VBUS</text>
<text x="144.1" y="82.5">SW</text>
<text x="152.2" y="81.4">19*2</text>
<text x="199.6" y="81.4">2*2</text>
<text x="205.5" y="82.5">IN</text>
<text x="211.6" y="82.5">OUT</text>
<text x="218.8" y="81.4">3</text>
<text x="119.7" y="86.5">23</text>
<text x="126.8" y="87.6">PMID</text>
<text x="142" y="87.6">BTST</text>
<text x="152.2" y="86.5">21</text>
<text x="152.2" y="89">22</text>
<text x="120.9" y="91.5">8</text>
<text x="126.8" y="92.7">OTG</text>
<text x="141.3" y="90.1">REGN</text>
<text x="141.3" y="95.2">PGND</text>
<text x="152.2" y="94.1">17*2</text>
<text x="210.4" y="90.9" transform="rotate(-90 210.4 90.9)">1</text>
<text x="120.9" y="96.6">2</text>
<text x="120.9" y="99.2">3</text>
<text x="126.8" y="97.7">D+</text>
<text x="126.8" y="100.3">D-</text>
<text x="143.2" y="97.7">SYS</text>
<text x="143.4" y="100.3">BAT</text>
<text x="152.2" y="99.2">13*2</text>
<text x="152.2" y="96.6">15*2</text>
<text x="120.9" y="104.2">4</text>
<text x="126.8" y="105.4">STAT</text>
<text x="143.4" y="105.4">ILIM</text>
<text x="152.2" y="104.2">10</text>
<text x="315.3" y="106.8">53</text>
<text x="322.3" y="107.9">VCC</text>
<text x="358.6" y="107.9">GND</text>
<text x="368.1" y="106.8">1</text>
<text x="120.9" y="109.3">6</text>
<text x="120.9" y="111.9">5</text>
<text x="126.8" y="110.4">SDA</text>
<text x="126.8" y="113">SCL</text>
<text x="143.6" y="113">TS1</text>
<text x="152.2" y="111.9">11</text>
<text x="315.3" y="109.3">52</text>
<text x="315.3" y="111.9">51</text>
<text x="322.3" y="110.4">VCC</text>
<text x="322.3" y="113">VCC</text>
<text x="358.6" y="110.4">GND</text>
<text x="358.6" y="113">GND</text>
<text x="368.1" y="109.3">3</text>
<text x="368.1" y="111.9">5</text>
<text x="120.9" y="114.4">7</text>
<text x="120.9" y="116.9">9</text>
<text x="126.8" y="115.5">INT</text>
<text x="126.8" y="118.1">CE</text>
<text x="137.9" y="117.5" transform="rotate(-90 137.9 117.5)">TH</text>
<text x="143.6" y="115.5">TS2</text>
<text x="152.2" y="114.4">12</text>
<text x="316.5" y="119.5">4</text>
<text x="358.6" y="115.5">GND</text>
<text x="358.6" y="118.1">GND</text>
<text x="368.1" y="114.4">14</text>
<text x="368.1" y="116.9">20</text>
<text x="368.1" y="119.5">21</text>
<text x="136.8" y="124.5" transform="rotate(-90 136.8 124.5)">25</text>
<text x="185.1" y="124.6">1</text>
<text x="322.3" y="120.6">V_INT</text>
<text x="358.6" y="120.6">GND</text>
<text x="358.6" y="123.1">GND</text>
<text x="358.6" y="125.7">GND</text>
<text x="368.1" y="122">22</text>
<text x="368.1" y="124.6">30</text>
<text x="185.1" y="127.1">2</text>
<text x="316.5" y="127.1">2</text>
<text x="322.3" y="128.2">V_BCKP</text>
<text x="358.6" y="128.2">GND</text>
<text x="358.6" y="130.8">GND</text>
<text x="368.1" y="127.1">32</text>
<text x="368.1" y="129.6">43</text>
<text x="238.2" y="137.1">VCC</text>
<text x="239.3" y="134.6">SW</text>
<text x="247.4" y="136">VCC</text>
<text x="247.4" y="133.4">SW</text>
<text x="315.3" y="137.3">39</text>
<text x="315.3" y="134.7">41</text>
<text x="322.3" y="135.8">VSIM</text>
<text x="358.6" y="135.8">GND</text>
<text x="358.6" y="133.3">GND</text>
<text x="368.1" y="134.7">54</text>
<text x="368.1" y="137.3">55</text>
<text x="368.1" y="132.2">50</text>
<text x="238.5" y="139.6">RST</text>
<text x="238.6" y="142.2">CLK</text>
<text x="247.4" y="143.6">GND*6</text>
<text x="247.4" y="141.1">CLK</text>
<text x="247.4" y="138.5">RST</text>
<text x="315.3" y="139.8">38</text>
<text x="315.3" y="142.3">40</text>
<text x="322.3" y="140.9">SIM_CLK</text>
<text x="322.3" y="138.4">SIM_IO</text>
<text x="322.3" y="143.4">SIM_RST</text>
<text x="358.6" y="138.4">GND</text>
<text x="358.6" y="140.9">GND</text>
<text x="358.6" y="143.4">GND</text>
<text x="368.1" y="139.8">57</text>
<text x="368.1" y="142.3">58</text>
<text x="238" y="144.7">GND</text>
<text x="238.5" y="147.3">VPP</text>
<text x="239.9" y="149.8">I/O</text>
<text x="247.4" y="148.7">IO</text>
<text x="247.4" y="146.1">VPP</text>
<text x="315.3" y="144.9">42</text>
<text x="322.3" y="146">SIM_DET</text>
<text x="358.6" y="148.5">GND</text>
<text x="358.6" y="146">GND</text>
<text x="368.1" y="150">61</text>
<text x="368.1" y="147.4">60</text>
<text x="368.1" y="144.9">59</text>
<text x="315.3" y="155">31</text>
<text x="358.6" y="153.6">GND</text>
<text x="358.6" y="151.1">GND</text>
<text x="368.1" y="155">64</text>
<text x="368.1" y="152.5">63</text>
<text x="300.6" y="160.1" transform="rotate(-90 300.6 160.1)">3</text>
<text x="315.3" y="157.6">33</text>
<text x="315.3" y="160.1">44</text>
<text x="322.3" y="156.1">RSVD</text>
<text x="322.3" y="158.7">RSVD</text>
<text x="322.3" y="161.2">RSVD</text>
<text x="358.6" y="161.2">GND</text>
<text x="358.6" y="156.1">GND</text>
<text x="358.6" y="158.7">GND</text>
<text x="368.1" y="160.1">66</text>
<text x="368.1" y="157.6">65</text>
<text x="180.1" y="163.9">17</text>
<text x="185.2" y="165">VDDIO</text>
<text x="204.4" y="165">VDDIN</text>
<text x="213.7" y="163.9">44</text>
<text x="296.9" y="165.2">5</text>
<text x="300.6" y="167.1" transform="rotate(-90 300.6 167.1)">4</text>
<text x="315.3" y="162.6">45</text>
<text x="315.3" y="165.2">46</text>
<text x="315.3" y="167.7">47</text>
<text x="322.3" y="163.8">RSVD</text>
<text x="322.3" y="166.3">RSVD</text>
<text x="358.6" y="163.8">GND</text>
<text x="358.6" y="166.3">GND</text>
<text x="368.1" y="162.6">67</text>
<text x="368.1" y="165.2">68</text>
<text x="368.1" y="167.7">69</text>
<text x="315.3" y="172.8">49</text>
<text x="315.3" y="170.3">48</text>
<text x="322.3" y="173.9">RSVD</text>
<text x="322.3" y="168.8">RSVD</text>
<text x="322.3" y="171.4">RSVD</text>
<text x="358.6" y="168.8">GND</text>
<text x="358.6" y="171.4">GND</text>
<text x="358.6" y="173.9">GND</text>
<text x="368.1" y="170.3">70</text>
<text x="368.1" y="172.8">71</text>
<text x="180.1" y="174.1">18</text>
<text x="185.2" y="175.2">GND</text>
<text x="206.3" y="175.2">GND</text>
<text x="213.7" y="174.1">42</text>
<text x="358.6" y="176.5">GND</text>
<text x="358.6" y="179">GND</text>
<text x="368.1" y="175.3">72</text>
<text x="368.1" y="177.9">73</text>
<text x="358.6" y="181.5">GND</text>
<text x="358.6" y="184.1">GND</text>
<text x="368.1" y="180.4">74</text>
<text x="368.1" y="183">75</text>
<text x="368.1" y="185.5">76</text>
<text x="180.1" y="186.8">36</text>
<text x="185.2" y="187.9">VDDIO</text>
<text x="202.1" y="187.9">VDDANA</text>
<text x="213.7" y="186.8">6</text>
<text x="358.6" y="186.6">GND</text>
<text x="358.6" y="189.2">GND</text>
<text x="358.6" y="191.7">GND</text>
<text x="368.1" y="188">77</text>
<text x="368.1" y="190.6">78</text>
<text x="180.1" y="196.9">35</text>
<text x="213.7" y="196.9">5</text>
<text x="358.6" y="196.8">GND</text>
<text x="358.6" y="194.2">GND</text>
<text x="368.1" y="195.7">80</text>
<text x="368.1" y="193.1">79</text>
<text x="185.2" y="198">GND</text>
<text x="201.9" y="198">GNDANA</text>
<text x="358.6" y="201.9">GND</text>
<text x="358.6" y="199.3">GND</text>
<text x="368.1" y="203.3">83</text>
<text x="368.1" y="200.7">82</text>
<text x="368.1" y="198.2">81</text>
<text x="213.7" y="209.6">43</text>
<text x="358.6" y="206.9">GND</text>
<text x="358.6" y="204.4">GND</text>
<text x="358.6" y="209.5">GND</text>
<text x="368.1" y="205.8">84</text>
<text x="368.1" y="208.4">85</text>
<text x="200.3" y="210.7">VDDCORE</text>
<text x="358.6" y="214.6">GND</text>
<text x="358.6" y="212">GND</text>
<text x="368.1" y="216">88</text>
<text x="368.1" y="213.4">87</text>
<text x="368.1" y="210.9">86</text>
<text x="208.1" y="220.9">EP</text>
<text x="213.7" y="219.8">49</text>
<text x="358.6" y="219.6">GND</text>
<text x="358.6" y="217.1">GND</text>
<text x="368.1" y="221.1">90</text>
<text x="368.1" y="218.5">89</text>
<text x="358.6" y="224.7">GND</text>
<text x="358.6" y="222.2">GND</text>
<text x="358.6" y="227.3">GND</text>
<text x="368.1" y="223.6">91</text>
<text x="368.1" y="226.1">92</text>
<text x="358.6" y="229.8">GND</text>
<text x="358.6" y="232.3">GND</text>
<text x="368.1" y="228.7">93</text>
<text x="368.1" y="231.2">94</text>
<text x="368.1" y="233.8">95</text>
<text x="188.9" y="238.8">8</text>
<text x="192.8" y="240">VCC</text>
<text x="200.3" y="240">NC</text>
<text x="206.1" y="238.8">1</text>
<text x="358.6" y="234.9">GND</text>
<text x="358.6" y="237.4">GND</text>
<text x="368.1" y="236.3">96</text>
<text x="200.3" y="242.5">NC</text>
<text x="200.3" y="245">NC</text>
<text x="206.1" y="241.4">2</text>
<text x="206.1" y="243.9">3</text>
<text x="188.9" y="249">4</text>
<text x="192.8" y="250.1">GND</text>
<text x="200.3" y="247.6">NC</text>
<text x="200.5" y="250.1">EP</text>
<text x="206.1" y="249">9</text>
<text x="206.1" y="246.5">7</text>
</g>
</svg>
